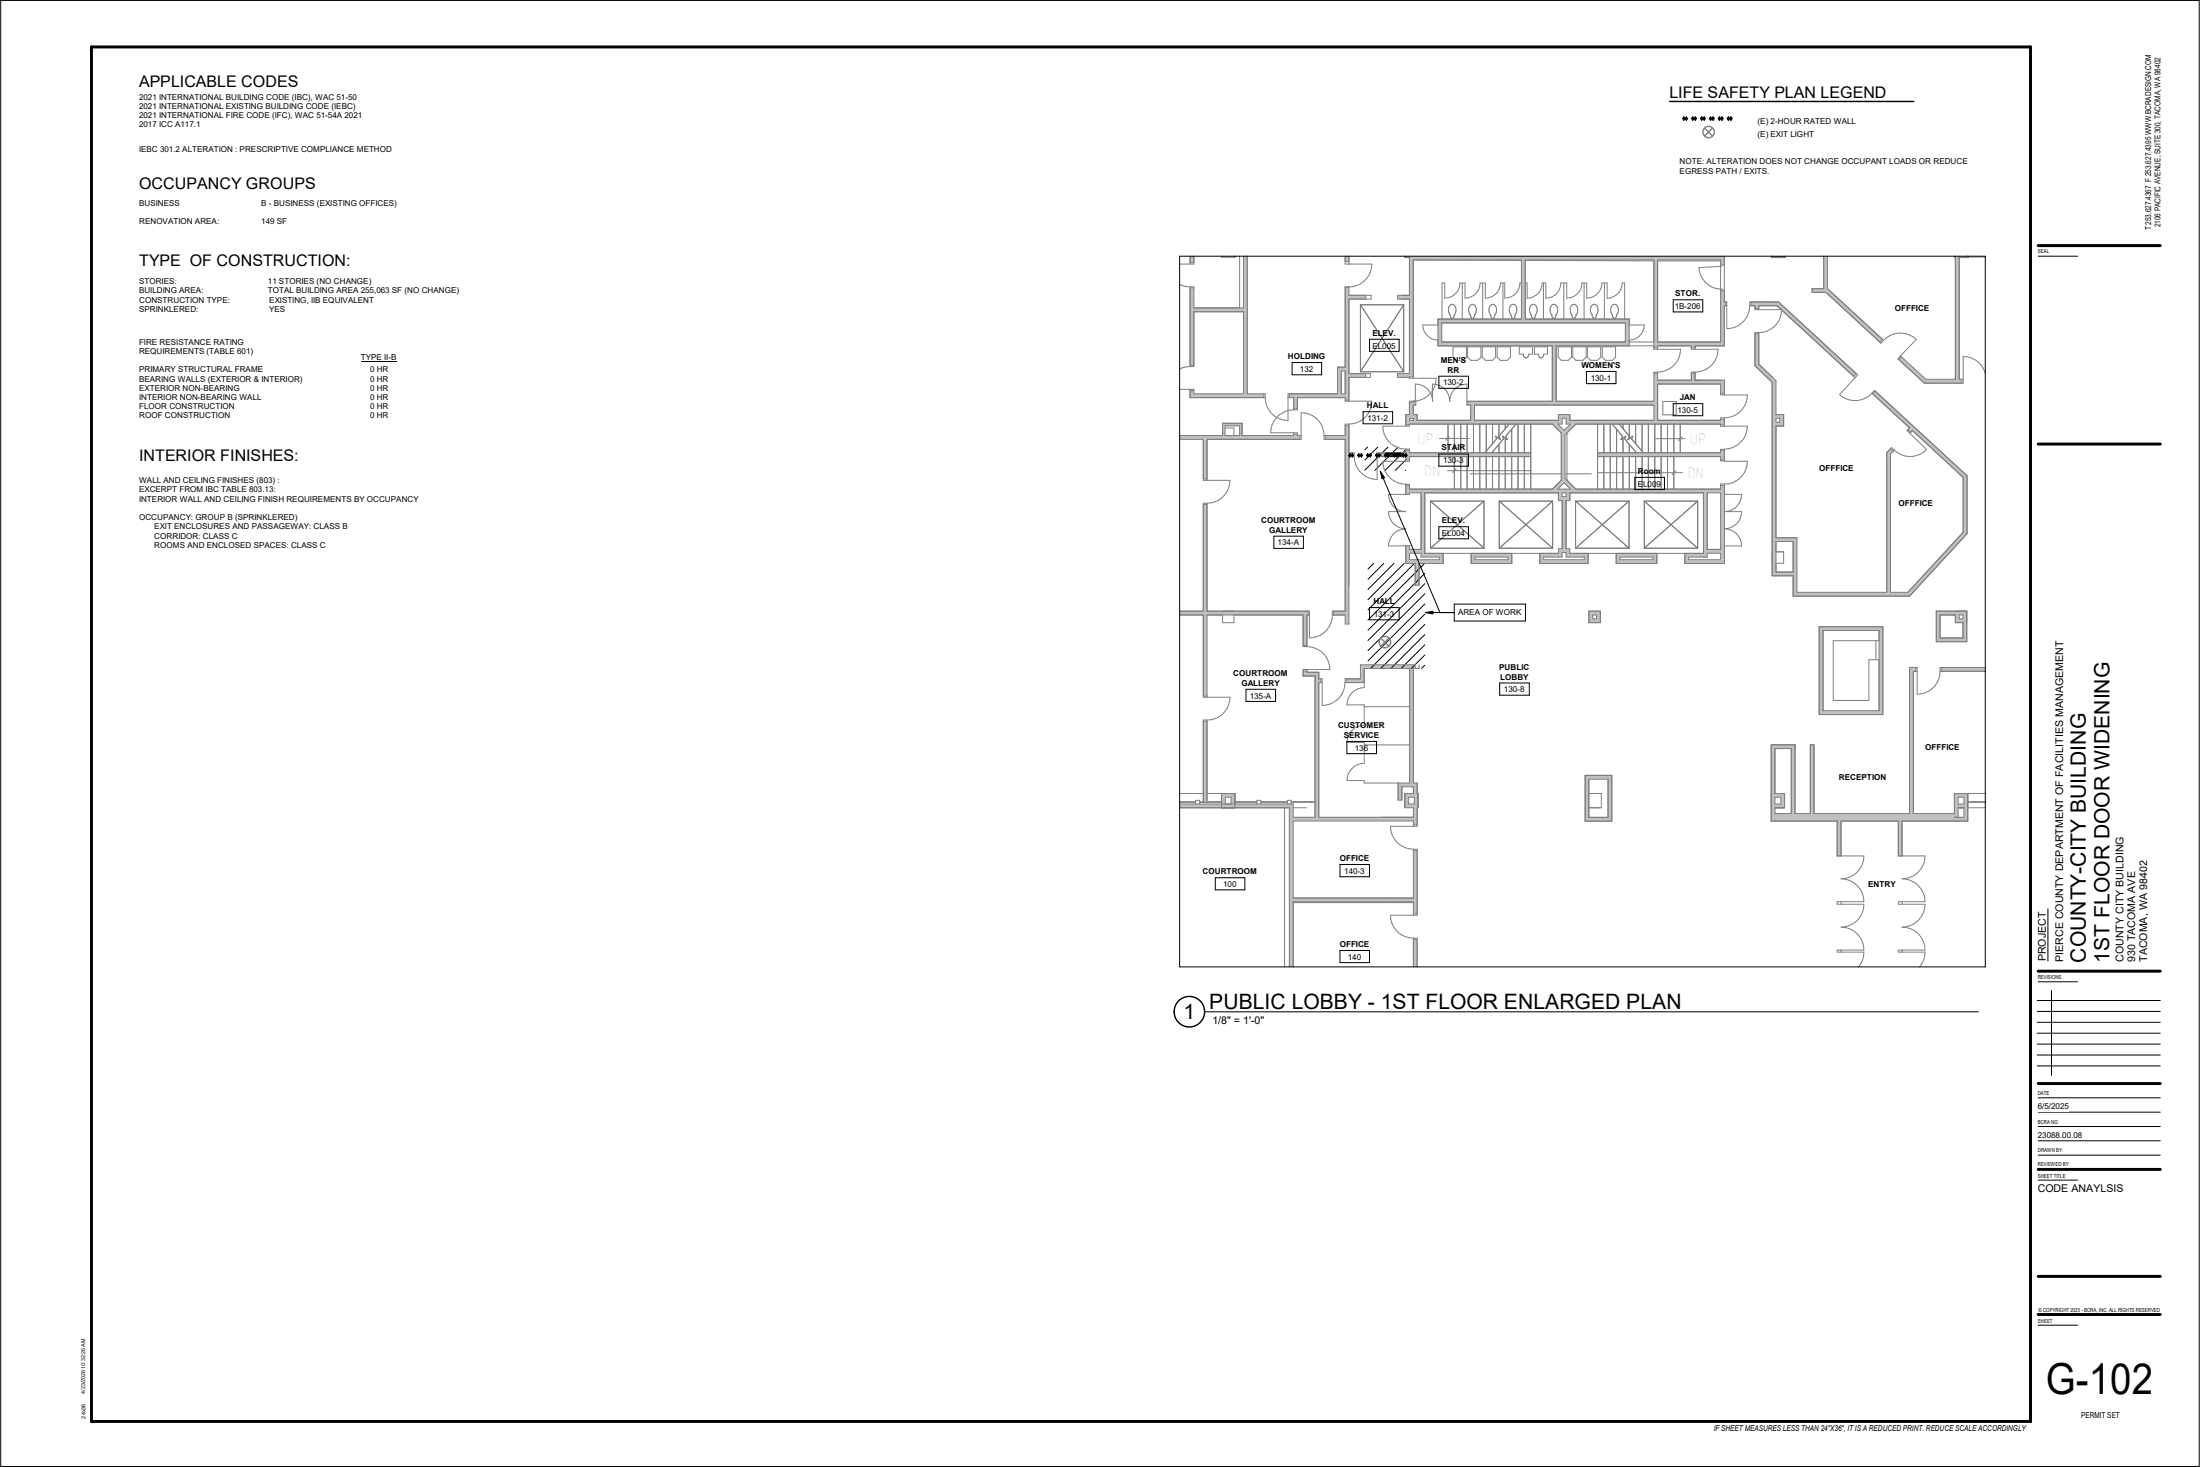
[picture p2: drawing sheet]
<svg xmlns="http://www.w3.org/2000/svg" width="914mm" height="610mm" viewBox="0 0 914 610" stroke-linecap="round" stroke-linejoin="round" font-family="sans-serif">
<g fill="#c0c0c0">
<path d="M588.2 232.6h1.6v10.6h-1.6z"/>
<path d="M585.9 277.8h1.6v47.6h-1.6z"/>
<path d="M565.4 277.8h1.6v5.8h-1.6z"/>
<path d="M548.1 282.1h17.3v1.5h-17.3z"/>
<path d="M546.6 280.9h1.5v58.7h-1.5z"/>
<path d="M541.6 279.4h6.5v1.5h-6.5z"/>
<path d="M541.6 255.6h1.6v23.8h-1.6z"/>
<path d="M501.7 254h57.4v1.6h-57.4z"/>
<path d="M559.1 106.4h1.6v152.9h-1.6z"/>
<path d="M537.7 181h21.4v1.6h-21.4z"/>
<path d="M500.1 181h37.6v1.6h-37.6z"/>
<path d="M598.2 230h1.6v4.1h-1.6z"/>
<path d="M589.8 232.6h8.4v1.5h-8.4z"/>
<path d="M584.3 226.7h1.6v5.9h-1.6z"/>
<path d="M585.9 228.3h4.7v1.6h-4.7z"/>
<path d="M584.3 232.6h3.9v1.5h-3.9z"/>
<path d="M585.9 203.2h64.8v1.6h-64.8z"/>
<path d="M585.9 188.1h50.3v1.6h-50.3z"/>
<path d="M585.9 174.7h61.8v1.5h-61.8z"/>
<path d="M584.3 172.3h4.7v1.6h-4.7z"/>
<path d="M585.8 167.1h1.6v5.2h-1.6z"/>
<path d="M587.4 166.8h100v1.5h-100z"/>
<path d="M611.3 168.3h1.6v6.4h-1.6z"/>
<path d="M648.9 177.7h1.6v24.1h-1.6z"/>
<path d="M649.3 208h1.6v20h-1.6z"/>
<path d="M708 204.8h1.6v26.7h-1.6z"/>
<path d="M590.6 230h7.6v1.5h-7.6z"/>
<path d="M590.6 204.8h1.6v25.2h-1.6z"/>
<path d="M560.7 188.1h23.6v1.6h-23.6z"/>
</g>
<path d="M576.1 188.1h6.3v1.6h-6.3z" fill="#fff"/>
<g fill="#c0c0c0">
<path d="M584.3 173.9h1.6v31.5h-1.6z"/>
<path d="M664 188.1h51.1v1.6h-51.1z"/>
<path d="M687.4 174.7h27.7v1.5h-27.7z"/>
<path d="M650.7 203.2h64.4v1.6h-64.4z"/>
<path d="M647.7 204.8h1.6v3.2h-1.6z"/>
<path d="M649.3 206.4h3.2v1.6h-3.2z"/>
<path d="M650.9 204.8h1.6v1.6h-1.6z"/>
<path d="M645.2 199.6h3.7v3.6h-3.7z"/>
<path d="M650.1 198.8h4.9v4.4h-4.9z"/>
<path d="M611.5 231.5h1.5v2.6h-1.5z"/>
<path d="M613 232.6h15.4v1.5h-15.4z"/>
<path d="M611.5 230h36.2v1.5h-36.2z"/>
<path d="M626.8 231.5h1.6v1.1h-1.6z"/>
<path d="M640 231.5h1.6v2.6h-1.6z"/>
<path d="M641.6 232.6h16.9v1.5h-16.9z"/>
<path d="M658.5 231.5h1.6v2.6h-1.6z"/>
<path d="M652.5 230h55.5v1.5h-55.5z"/>
<path d="M650.9 228h1.6v3.5h-1.6z"/>
<path d="M647.7 228h3.2v1.6h-3.2z"/>
<path d="M647.7 229.6h1.6v1.9h-1.6z"/>
<path d="M671.7 231.5h1.6v2.6h-1.6z"/>
<path d="M673.3 232.6h13.8v1.5h-13.8z"/>
<path d="M687.1 231.5h1.5v2.6h-1.5z"/>
<path d="M700.3 231.5h1.6v2.6h-1.6z"/>
<path d="M701.9 232.6h14.8v1.5h-14.8z"/>
<path d="M715.1 158h1.6v74.6h-1.6z"/>
<path d="M709.6 228.3h5.5v1.6h-5.5z"/>
<path d="M689 158h26.1v1.6h-26.1z"/>
<path d="M687.4 143.7h1.6v31h-1.6z"/>
<path d="M645.3 176.2h3.6v3.7h-3.6z"/>
<path d="M650.1 176.2h4.8v4.5h-4.8z"/>
<path d="M650.9 172.3h1.6v3.9h-1.6z"/>
<path d="M647.7 172.3h3.2v1.6h-3.2z"/>
<path d="M647.7 173.9h1.6v2.3h-1.6z"/>
<path d="M652.5 174.7h34.9v1.5h-34.9z"/>
<path d="M537.5 339.6h50v1.6h-50z"/>
<path d="M537.5 373.2h50v1.5h-50z"/>
<path d="M587.5 353.4h1.5v48.4h-1.5z"/>
<path d="M500.1 182.6h1.6v150.8h-1.6z"/>
<path d="M535.9 334.1h1.6v67.7h-1.6z"/>
<path d="M581.1 325.4h7.9v1.5h-7.9z"/>
<path d="M581.1 326.9h1.6v5.6h-1.6z"/>
<path d="M583.9 334.1h5.5v1.6h-5.5z"/>
<path d="M583.9 329.7h1.6v4.4h-1.6z"/>
<path d="M585.5 329.7h3.9v1.6h-3.9z"/>
<path d="M587.8 331.3h1.6v2.8h-1.6z"/>
<path d="M587.5 335.7h1.5v7.1h-1.5z"/>
<path d="M507.7 329.7h5.6v1.6h-5.6z"/>
<path d="M507.7 331.3h1.6v2.8h-1.6z"/>
<path d="M511.7 331.3h1.6v2.8h-1.6z"/>
<path d="M658.8 322.2h1.6v19h-1.6z"/>
<path d="M660.4 322.2h9.5v1.6h-9.5z"/>
<path d="M668.4 323.8h1.5v17.4h-1.5z"/>
<path d="M660.4 339.6h8v1.6h-8z"/>
<path d="M645.2 143.7h1.6v23.1h-1.6z"/>
<path d="M599.2 142.1h78v1.6h-78z"/>
<path d="M715.1 106.4h1.6v35.7h-1.6z"/>
<path d="M537.7 165.2h1.5v15.8h-1.5z"/>
<path d="M535.9 163.6h23.2v1.6h-23.2z"/>
<path d="M555.9 154.2h1.6v9.4h-1.6z"/>
<path d="M555.9 152.6h3.2v1.6h-3.2z"/>
<path d="M560.7 155.2h7v1.6h-7z"/>
<path d="M560.7 122.7h21.9v1.6h-21.9z"/>
<path d="M582.6 122.7h3.2v1.6h-3.2z"/>
<path d="M580.9 155.2h6.5v1.6h-6.5z"/>
<path d="M585.8 106.4h129.3v1.6h-129.3z"/>
<path d="M585.8 108h1.6v47.2h-1.6z"/>
<path d="M687.4 108h1.6v35.7h-1.6z"/>
<path d="M736.6 156.6h1.6v68.4h-1.6z"/>
<path d="M738.2 237.7h7.1v1.6h-7.1z"/>
<path d="M738.2 223.4h8.7v1.6h-8.7z"/>
<path d="M745.3 225h1.6v22.7h-1.6z"/>
<path d="M746.9 246.1h48.2v1.6h-48.2z"/>
<path d="M793 219.5h24.6v26.6h-24.6z"/>
<path d="M778.3 162.4h39.3v37.4h-39.3z"/>
<path d="M816 198.4h1.6v22.7h-1.6z"/>
<path d="M784.2 188.8h1.5v57.3h-1.5z"/>
<path d="M729.4 149.8h7.2v9h-7.2z"/>
<path d="M729.4 127h1.6v24.3h-1.6z"/>
<path d="M737 125.5h34.5v30.9h-34.5z"/>
<path d="M716.7 125.5h21.9v1.5h-21.9z"/>
<path d="M738.2 172.3h3.1v1.6h-3.1z"/>
<path d="M738.2 175.4h3.1v1.6h-3.1z"/>
<path d="M739.7 173.9h1.6v1.5h-1.6z"/>
<path d="M736.6 225h1.6v14.3h-1.6z"/>
<path d="M756.1 295.3h26.5v1.6h-26.5z"/>
<path d="M756.1 260.4h1.6v34.9h-1.6z"/>
<path d="M757.7 260.4h24.9v1.6h-24.9z"/>
<path d="M781 262h1.6v33.3h-1.6z"/>
<path d="M736.2 309.5h1.5v31.7h-1.5z"/>
<path d="M737.7 309.5h8.4v1.6h-8.4z"/>
<path d="M744.5 311.1h1.6v27h-1.6z"/>
<path d="M737.7 338.1h74.6v1.5h-74.6z"/>
<path d="M793.7 277.4h1.6v60.7h-1.6z"/>
<path d="M795.3 277.4h29.9v1.6h-29.9z"/>
<path d="M804.8 265.1h12.7v1.6h-12.7z"/>
<path d="M804.8 254h1.6v11.1h-1.6z"/>
<path d="M806.4 254h11.1v1.6h-11.1z"/>
<path d="M815.9 255.6h1.6v9.5h-1.6z"/>
<path d="M812.7 257.1h3.2v1.6h-3.2z"/>
<path d="M812.7 255.6h1.6v1.5h-1.6z"/>
<path d="M784.2 177.8h10.7v12.6h-10.7z"/>
<path d="M752.4 309.5h1.6v28.6h-1.6z"/>
<path d="M763.6 341.2h1.6v14.5h-1.6z"/>
<path d="M789 341.2h1.6v14.5h-1.6z"/>
<path d="M587.5 326.9h1.5v2.8h-1.5z"/>
<path d="M597.7 132.6h77.9v1.6h-77.9z"/>
<path d="M597.7 134.2h1.5v9.5h-1.5z"/>
<path d="M675.6 132.6h1.6v9.5h-1.6z"/>
<path d="M632.4 108h1.5v24.6h-1.5z"/>
<path d="M737.7 339.6h80.2v1.6h-80.2z"/>
<path d="M737.7 329.7h4v1.6h-4z"/>
<path d="M740.2 331.3h1.5v4.4h-1.5z"/>
<path d="M737.7 334.1h2.5v1.6h-2.5z"/>
<path d="M816.3 334.1h1.6v5.5h-1.6z"/>
<path d="M812.3 334.9h1.6v4.7h-1.6z"/>
<path d="M812.3 329.7h5.6v1.6h-5.6z"/>
<path d="M812.3 331.3h1.6v3.6h-1.6z"/>
<path d="M813.9 334.1h2.4v1.6h-2.4z"/>
<path d="M816.3 331.3h1.6v2.8h-1.6z"/>
</g>
<path d="M736.4 106.6h5.6M812.3 106.6h5.6" fill="none" stroke="#c0c0c0" stroke-width=".42"/>
<g fill="#c0c0c0">
<path d="M516.8 106.4h1.6v57.2h-1.6z"/>
<path d="M494.6 106.4h1.6v58.8h-1.6z"/>
<path d="M496.2 163.6h29.1v1.6h-29.1z"/>
<path d="M496.2 127.9h20.6v1.6h-20.6z"/>
<path d="M587.5 173.9h1.5v.8h-1.5z"/>
<path d="M490.3 334.1h45.6v1.6h-45.6z"/>
<path d="M508.1 175.9h1.1v5.1h-1.1z"/>
<path d="M509.2 175.9h7.1v1.1h-7.1z"/>
<path d="M515.2 177h1.1v4h-1.1z"/>
<path d="M758 106.4h1.5v15.6h-1.5z"/>
<path d="M759.5 119.9h42.7v39.3h-42.7z"/>
<path d="M753.2 119.9h5.7v1.6h-5.7z"/>
<path d="M800.5 157.6h14.9v1.6h-14.9z"/>
<path d="M812.7 106.8h1.6v50.8h-1.6z"/>
<path d="M663.6 254h1.6v4.7h-1.6z"/>
<path d="M660.4 254h3.2v1.6h-3.2z"/>
<path d="M660.4 255.6h1.6v3.1h-1.6z"/>
<path d="M662 257.1h1.6v1.6h-1.6z"/>
<path d="M703 143.7h1.6v14.3h-1.6z"/>
<path d="M490.3 254h9.8v1.6h-9.8z"/>
<path d="M490.3 181h9.8v1.6h-9.8z"/>
</g>
<g fill="#fff">
<path d="M576.6 188.8h5.3v.3h-5.3z"/>
<path d="M576.6 188.3h5.3v1.2h-5.3z"/>
<path d="M581.9 188.3h.5v1.2h-.5z"/>
<path d="M576.1 188.3h.5v1.2h-.5z"/>
</g>
<path d="M689 142.1h27.7v1.6h-27.7z" fill="#c0c0c0"/>
<path d="M560.7 243.2h37.5v33h-37.5z" fill="#fff"/>
<g fill="#000">
<path d="M560.5 188.5h1.1v1.4h-1.1zM561.6 188.5h1v1.4h-1zM564.2 188.5h1.1v1.4h-1.1zM565.3 188.5h1v1.4h-1zM567.9 188.5h1.1v1.4h-1.1zM569 188.5h1v1.4h-1zM571.6 188.5h1.1v1.4h-1.1zM572.7 188.5h1v1.4h-1zM575.4 188.5h1v1.4h-1zM576.4 188.5h1v1.4h-1zM579 188.5h1.1v1.4h-1.1zM580.1 188.5h1.1v1.4h-1.1z"/>
<path d="M582.8 188.5h1v1.4h-1zM583.8 188.5h1v1.4h-1z"/>
</g>
<path d="M565.4 276.2h22.8v1.6h-22.8z" fill="#c0c0c0"/>
<g fill="none" stroke="#000" stroke-width=".42">
<path d="M.3 .2h913.8v609.2h-913.8zM699.9 48.5l.5 .8-.5 .7-.6-.7zM700.9 48.5l.5 .8-.5 .7-.5-.7zM703.6 48.5l.5 .8-.5 .7-.6-.7zM704.6 48.5l.5 .8-.5 .7-.5-.7zM707.3 48.5l.5 .8-.5 .7-.5-.7zM708.3 48.5l.5 .8-.5 .7-.5-.7zM711 48.5l-.6 .8 .6 .7 1-1.5 .6 .8-.6 .7zM714.7 48.5l.5 .8-.5 .7-.5-.7zM715.7 48.5l.5 .8-.5 .7-.5-.7zM718.4 48.5l-.6 .8 .6 .7 1-1.5 .6 .8-.6 .7zM490.3 106.5h334.9v295.3h-334.9z"/>
<path d="M847.1 106.5h16.4M695.5 124.6h12.2v5h-12.2zM537 150.7h12.3v5h-12.3zM569.2 141h12.3v5h-12.3zM598 156.3h12.4v5.1h-12.4zM659.4 154.3h12.3v5.1h-12.3zM566.5 171.1h12.3v5h-12.3zM695.5 167.7h12.2v5.1h-12.2zM561 188.5l.6 .7-.6 .7-.5-.7zM562.1 188.5l.5 .7-.5 .7-.5-.7zM564.8 188.5l.5 .7-.5 .7-.6-.7zM565.8 188.5l.5 .7-.5 .7-.5-.7z"/>
<path d="M568.5 185.8l-1.2 1.1M568.5 188.5l.5 .7-.5 .7-.6-.7zM569.1 189.4l-1.8 1.8M569.5 188.5l.5 .7-.5 .7-.5-.7zM572.2 188.5l.5 .7-.5 .7-.6-.7zM572.7 185.8l-3 2.9M573 189.7l-5.7 5.7M573.2 188.5l.5 .7-.5 .7-.5-.7zM573.7 195.8l1.8 2.7-1.1 .5zM573.7 195.8l24.8 58.8M575.9 188.5l.5 .7-.5 .7-.5-.7zM576.1 188.7v-.4h6.3v1.2h-1.5"/>
<path d="M576.2 189.5h.4M576.6 188.8h.1M576.6 188.3v.6M576.6 189.5h.1M576.9 185.8l-3.3 3.3M576.9 188.5l.5 .7-.5 .7-.5-.7zM577.2 188.8h2.1M577.2 189.5h2.1M577.3 189.1h1.8M579.6 188.5l.5 .7-.5 .7-.6-.7zM579.8 188.8h.6M579.8 189.5h.5"/>
<path d="M580 189.1h.2M580.6 188.5l.6 .7-.6 .7-.5-.7zM580.9 188.8h1M581.1 189.1h.8M581.2 185.8l-9.7 9.7M581.9 188.3v1.2M583.3 188.5l.5 .7-.5 .7-.5-.7zM584.3 186.9l-8.6 8.6M584.3 191.1l-4.4 4.4M584.3 195.4l-.1 .1M584.3 188.5l.5 .7-.5 .7-.5-.7zM598 188.7h12.4v5h-12.4z"/>
<path d="M679.5 198.4h12.3v5.1h-12.3zM598 218.9h12.4v5h-12.4zM529.5 222.8h12.2v5.1h-12.2zM570.9 234.1l-2.3 2.4M575.1 234.1l-6.5 6.6M579.4 234.1l-10.8 10.8M583.6 234.1l-15 15.1M587.9 234.1l-19.3 19.3M592.1 234.1l-23.5 23.5M592.2 238.3l-23.6 23.6M569.2 252.5h12.3v5.1h-12.3zM592.2 242.5l-23.6 23.6"/>
<path d="M592.2 246.8l-23.6 23.6M592.2 251l-23.6 23.6M592.2 255.2l-22.6 22.6M592.2 259.5l-18.3 18.3M592.4 254.6l3.2-.6v1.1zM592.4 254.6h12M604.4 251h29.6v7.1h-29.6zM592.2 263.7l-14.1 14.1M592.2 268l-9.9 9.8M592.2 272.2l-5.6 5.6M592.2 276.4l-1.4 1.4M517.9 286.4h12.3v5.1h-12.3z"/>
<path d="M623.3 283.8h12.3v5.1h-12.3zM559.8 308.1h12.3v5.1h-12.3zM556.9 359.2h12.3v5.1h-12.3zM505.1 364.7h12.3v5.1h-12.3zM851.2 377.7v21.7M556.9 395h12.3v5h-12.3zM846.8 415.8h51.1M847.1 408h16.4M852.7 411.6v35.3M846.8 420.3h51.1M846.8 424.8h51.1M846.8 429.3h51.1"/>
<path d="M846.8 433.9h51.1M846.8 438.4h51.1M846.8 442.9h51.1M847.1 456.2h50.8M847.1 462.2h50.8M847.1 474h50.8M847.1 468.1h50.8M847.1 480h50.8M847.1 490.4h16.4M847.1 550.7h16.4"/>
</g>
<g fill="none" stroke="#7f7f7f" stroke-width=".42">
<path d="M490.3 118.2l2.7 .9 1.6 .1M494.6 106.4v3.3M494.6 119.2v33.1M494.6 119.6h1.6M494.6 109.1h1.6M496.2 106.4v3.3h-5.9M507.7 106.4v.4h5.6v-.4M515.2 106.4v21.5M516.8 106.4v21.5h-20.6v-8.7h-1.6M518.4 106.4v57.2h7.5v1.6M559.1 106.4v3.3h11.1a9.5 9.5 0 0 1-9.5 9.6M559.1 106.4v2.3h1.6v-2.3v3.3"/>
<path d="M560.7 119.3v3.4h9.2v1.6h-9.2v30.9h8.9v1.6h-8.9v9.9M560.7 119.3h-1.6v33.3h-3.2v11h-20.6v11.2a9.5 9.5 0 0 1-9.4-9.6M583.9 106.4v.4h1.9M584.2 106.4v.7h1.6M585.7 108h.1M585.8 106.4v16.3h-4.9v1.6h4.9v30.9h-4.9v1.6h4.9M587.4 108v49.2M587.4 108h45v24.6h-34.7v11.1h47.5v23.1h-35.5M587.4 108l45 .2M607.8 117.6v15M616.2 117.6v15M624.7 117.6v15"/>
<path d="M632.4 117.6h-.7a6.3 6.3 0 0 1-6.3 6.3v-6.3h-1.7a6.3 6.3 0 0 1-6.4 6.3v-6.3h-2.1a6.3 6.3 0 0 1-6.3 6.3v-6.3h-2.1a6.3 6.3 0 0 1-6.3 6.3v-6.3h-1.1v15M633.9 117.6h.8v6.3a6.3 6.3 0 0 0 6.3-6.3h1.5v6.3a6.3 6.3 0 0 0 6.3-6.3h2.4v6.3a6.3 6.3 0 0 0 6.3-6.3h2v6.3a6.3 6.3 0 0 0 6.3-6.3h2.2v6.3a6.3 6.3 0 0 0 6.2-6.3h1.1v15M633.9 108.2l53.5 .2M641.5 117.6v15M650 117.6v15M658.4 117.6v15M666.8 117.6v15M689 108h26.1v34.1h-26.1zM689 108.4h26.1M715.1 110.2h1.6M715.6 110.7l-9.5 .5a9.5 9.5 0 0 0 10.1 8.9M716.7 106.8h.1"/>
<path d="M716.7 106.4v19.1h1v11.1a9.5 9.5 0 0 0 9.5-9.6M736.2 106.4v.4h5.8M736.4 106.4v.7h5.6v-.7M758 106.4v13.5h-4.8v1.6h5.7l22.9 21.1 1.1-1.2-23.4-21.5v-13.5M812.3 106.4v.4h.4v50.8h-12.3l-10.2-9.4M812.6 106.8l.1 .3M817.9 106.4v.4M818.1 106.4v.7h-3.8M825.2 106.8h-10.9v50.8h1.7M565.4 126.7h18M565.4 126.7v27.8M565.4 126.7l18 27.8"/>
<path d="M567.7 122.7v1.6M583.4 126.7l-18 27.8M583.4 126.7v27.8M597.7 135h-6.3a6.3 6.3 0 0 0 6.3 6.3M599.2 134.2h76.4v7.9h-76.4zM602.7 126.8a1.56 1.56 0 0 1 1.7 0 1.56 1.56 0 0 1 .8 1.6l-.2 1.4-1.1 2.4-.8-.1-.4-1.3a3.1 3.1 0 0 1 0-4zM611.2 126.8l.3-.2a1.7 1.7 0 0 1 1.7 .4 1.7 1.7 0 0 1 .4 1.8l-.1 1-.6 1a.95 .95 0 0 1-.2 1.1 .95 .95 0 0 1-1.2 .2l-.2-.7a4.9 4.9 0 0 1-.6-3.9zM619.6 126.8a1.53 1.53 0 0 1 1.7 0 1.53 1.53 0 0 1 .7 1.6l-.1 1.4-.6 1a.9 .9 0 0 1-.3 1.2 .9 .9 0 0 1-1.2-.1l-.2-1.1a3.1 3.1 0 0 1 0-4zM628 126.8a1.53 1.53 0 0 1 1.7 0 1.53 1.53 0 0 1 .7 1.6l-.1 1.4-.4 .9a1.54 1.54 0 0 1-1.2 1.6 5.6 5.6 0 0 1-.9-5.2zM636.4 126.8a1.56 1.56 0 0 1 1.8 0 1.56 1.56 0 0 1 .7 1.6v.9l-.6 1.4a1.54 1.54 0 0 1-1.1 1.6l-.7-1.2a3.6 3.6 0 0 1-.1-4.3zM645 126.8a1.53 1.53 0 0 1 1.7 0 1.53 1.53 0 0 1 .7 1.6l-.1 1.4-.6 1a.9 .9 0 0 1-.3 1.2 .9 .9 0 0 1-1.2-.1l-.2-1.1a3.1 3.1 0 0 1 0-4zM653.3 126.8a1.53 1.53 0 0 1 1.8 0 1.53 1.53 0 0 1 .6 1.6v1.4l-.7 1a.95 .95 0 0 1-.2 1.1 .95 .95 0 0 1-1.1 .2l-.4-1.3a3.1 3.1 0 0 1 0-4z"/>
<path d="M661.8 126.8a1.53 1.53 0 0 1 1.7 0 1.53 1.53 0 0 1 .7 1.6l-.1 1.4-.5 .9a1.54 1.54 0 0 1-1.1 1.6l-.5-.4-.2-1.1a3.1 3.1 0 0 1 0-4zM670.2 126.8a1.56 1.56 0 0 1 1.7 0 1.56 1.56 0 0 1 .7 1.6v.9l-.6 1.4a1.54 1.54 0 0 1-1.1 1.6l-.7-1.2a3.6 3.6 0 0 1 0-4.3zM677.2 135h6.2a6.3 6.3 0 0 1-6.2 6.3M715.1 120.7h1.6M717.3 125.5v1.5M717.7 127h-1v16.7h-12.1v1.4M727.2 127h2.2v1.7h11M727.2 127v-1.5h12l32.9 30.3-1 1.2M727.8 125.5v1.5M729.4 138.7h1.6M729.4 128.1h1.6M731 138.2h-1.6v13.8l7.2 6.8v80.5h8.7v8.4h48.4l23.9-25.9v-24.1l-38.5-35.4-1.1 1.1"/>
<path d="M731 138.2v13.1l7.2 6.9v14.1h3.1v4.7h-3.1v46.4h8.7v22.7h37.3v-58M731 128.7v-1.7h7.6l32.5 30M740.5 128.8a9.4 9.4 0 0 1-9.5 9.4M494.6 152.3h1.6v-22.8h20.6v34.1h-20.6v-1.8h-5.9M494.6 152.3l-1.6 .1-2.7 1M494.6 151.8h1.6M557.5 154.2h1.6v9.4h-1.6zM565.4 154.5h18M567.7 155.2v1.6M587.4 156.6h-1.6v.6h11.1a9.8 9.8 0 0 1-11.1 9.5v5.6h-1.5v4.8M603.9 144.1h5.6v4.3l-1.4 1.3h-2.9l-1.3-1.3zM610 144.1h5.5v4.3l-1.3 1.3h-2.9l-1.3-1.3z"/>
<path d="M616.1 144.1h5.5v4.3l-1.3 1.3h-2.9l-1.3-1.3zM622.3 144.1h5.5v4.3l-1.4 1.3h-2.8l-1.3-1.3zM631.5 144.1h5.5v3.1h-1.6a1.2 1.2 0 0 1-1.1 1.6 1.2 1.2 0 0 1-1.2-1.6h-1.6zM637.8 144.1h5.4v3.1h-1.6a1.2 1.2 0 0 1-1.1 1.6 1.2 1.2 0 0 1-1.1-1.6h-1.6zM647.6 144.1h5.6v4.3l-1.4 1.3h-2.9l-1.3-1.3zM653.7 144.1h5.6v4.3l-1.4 1.3h-2.9l-1.3-1.3zM659.8 144.1h5.5v4.3l-1.3 1.3h-2.9l-1.3-1.3zM665.9 144.1h5.6v4.3l-1.3 1.3h-2.9l-1.4-1.3zM677.2 143.7v-11.1h-43.3v-24.6h53.5v37.1h11.1a9.6 9.6 0 0 1-9.5 9.5M677.2 142.1h10.2M687.4 143.7h-40.6v23.1h40.6v-12.2h1.6M687.4 155.1h1.6"/>
<path d="M687.4 144.5h1.6M689 159.6h26.1v4.5h11.2a9.8 9.8 0 0 1-11.2 9.6v1h-26.1zM689 145.1v-1.4h14v1.4h11.1a9.5 9.5 0 0 1-9.5 9.5M689 154.6v3.4h14v-3.4h1.6M703 155.1h1.6M703 144.5h1.6M704.6 154.6v3.4h12.1v6.1M771.1 157l-6.5 7a9.6 9.6 0 0 0 13.4-.6M771.5 155.2l-1 1.2M782.4 141l-1 1.2M783 141.3a9.5 9.5 0 0 1 13.5-.2l-6.6 6.8M789.9 147.9l-1.1 1.2 11 10.1h16.2v-11.1a9.4 9.4 0 0 1 9.2 7.3"/>
<path d="M789.9 147.9l.3 .3M790.2 148.2l-1.1 1.2 10.7 9.8M815.4 157.6v1.6M494.6 161.8v3.4h31.3M494.6 162.3h1.6M509.2 177.8h3.7v3.2M509.2 177h6v4h-6zM525.3 163.6v1.6M535.3 165.2h2.4v5.1M535.9 163.6v1.6M537.7 179.8v1.2h-21.4v-5.1h-8.2v5.1h-17.8M537.7 170.3h1.5v-5.1h19.9v1.5h11.1a9.5 9.5 0 0 1-9.5 9.5"/>
<path d="M537.7 170.3a9.5 9.5 0 0 0-9.5 9.5h11v1.2h1.6M537.7 169.9h1.5M559.1 166.3h1.6M559.1 176.9h1.6M560.7 176.2v11.9h2.2v1.6M560.7 176.2h-1.6v4.8h-8.8M584.3 176.5h1.6M585.9 173.9h1.6v.8h-1.6zM588.3 166.8v-7.2a7.1 7.1 0 0 1 7.1 7.2v-7.2a7.2 7.2 0 0 1 7.2 7.2 7.1 7.1 0 0 1 7.1-7.2v8.7h1.6v6.4h-22.3v-2.4h-1.6v-4h1.1v-1.5h-1.1v.3h-1.6M601.9 176.2v11.9M604.5 176.2v11.9M607.1 176.2v11.9"/>
<path d="M609.8 176.2v11.9M610.2 166.8v1.5M612.4 176.2v11.9M612.9 168.3h74.5v6.4h-34.9v-2.4h-4.8v2.4h-34.8zM615.1 176.2v11.9M617.7 176.2v11.3M620.4 176.2v8.2M623 176.2v6M625.6 176.2v1.9M627.3 176.2l-4.3 5.1 .7 1.4-2.1-1.5 .4 1.2-4.8 5.7M628.3 178.4v9.7M630.1 176.2l-4.2 5.1 .6 1.4-2-1.5 .4 1.2-4.8 5.7"/>
<path d="M630.9 176.2v11.9M633.6 176.2v11.9M636.2 176.2v27M649.3 173.9h1.6v2.3h1.8l-2.6 2.7-2.6-2.7h1.8zM651.3 179.9v19.7M664 176.2v27M666.6 176.2v11.9M669.3 176.2v11.9M670.1 176.2l4.3 5.1-.7 1.4 2.1-1.5-.5 1.2 4.9 5.7M671.9 178.4v9.7M673 176.2l4.2 5.1-.6 1.4 2-1.5-.5 1.2 4.9 5.7M674.6 176.2v1.9"/>
<path d="M677.2 176.2v6M679.8 176.2v8.2M682.5 176.2v11.3M685.1 176.2v11.9M687.8 176.2v11.9M690.4 176.2v11.9M691.1 166.8h5.6v5.6h-5.6zM693.1 176.2v11.9M695.7 176.2v11.9M698.4 176.2v11.9M715.1 176.5h1.6M715.1 163.6h1.6"/>
<path d="M715.1 174.2h1.6M716.7 177.1h9.6a9.5 9.5 0 0 1-9.6 9.5M716.7 173.7v3.5h-1.6v-1h-60.1l-4.5 4.5v18.1l4.5 4.4h60.1v-2.1h1.6M738.2 173.9h1.5v1.5h-1.5zM778 163.4l15.7 14.4M779.3 162.4l-1 1.2M793.7 177.8l-1.1 1.1 1.2 1.1 1.1-1.1M793.7 177.8l-.8 .8 1.2 1.1 .8-.8M794.9 178.9l21.1 19.5v22.8l-23 24.9h-7.3v-57.3l1.6-1.8M490.3 182.6h9.8v17h11.1a9.6 9.6 0 0 1-9.5 9.5M500.1 199.1h1.6M537.7 180.5h1.5"/>
<path d="M540.3 181v1.6M550.3 181v1.6h8.8v71.4h-5.3v1.6M550.3 181a9.5 9.5 0 0 0-9.5-9.5v11.1h-39.1v17M550.9 181v1.6M560.9 189.7h-.2v69.6h-1.6v-3.7h-5.3M561.2 189.7h.7M562 188.1v.5M562.3 189.7h.6M572.4 189.7h.7M572.4 189.6v9.7a9.6 9.6 0 0 1-9.5-9.6M573.4 189.7h2.3M574.2 188.1v1.6"/>
<path d="M576.1 189.7h.6M576.1 188.1v.6M577.1 189.7h2.3M579.7 189.7h.8M580.8 189.7h2.3M582.4 188.1v1.6M583.4 189.7h.8M584.3 186.6a9.5 9.5 0 0 1-9.5-9.5h11.1v-.9h59.3l3.7 3.7v19.7l-3.7 3.6h-59.3v-2h-1.6M584.3 186.6h1.6v1.5h50.3M584.3 186.6v1.5h-11.9v.7M584.3 189.9v1.8M584.3 187.1h1.6"/>
<path d="M584.3 191.1h1.6M598.3 182.2h12.4M601.6 195.6h34.9M602.3 181.4l-1.5 1.6M604.5 189.7v13.5M605.2 194.8l-1.5 1.5M607.1 189.7v13.5M609.8 189.7v13.5M611 196.9h37.9M612.4 189.7v13.5M615.1 189.7v13.5M617.7 189.7v13.5"/>
<path d="M620.4 187.7v.4M620.4 189.7v13.5M623 184.7v3.4M623 189.7v13.5M625.6 182.1v6M625.6 189.7v13.5M628.3 189.7v13.5M630.9 189.7v13.5M633.6 189.7v13.5M636.2 189.7h-50.3v2h-11.1a9.5 9.5 0 0 0 9.5 9.5M650.5 196.9h10.9M663.9 196.4h35.4"/>
<path d="M664 188.1h51.1v-1.4h1.6v4.8h-1.6v-1.8h-51.1M666.6 189.7v13.5M669.3 189.7v13.5M671.9 189.7v13.5M674.6 182.1v6M674.6 189.7v13.5M677.2 184.7v3.4M677.2 189.7v13.5M679.8 187.7v.4M679.8 189.7v13.5M682.5 189.7v13.5M685.1 189.7v13.5"/>
<path d="M687.6 182.3h12.7M687.8 189.7v13.5M690.4 189.7v13.5M693.1 189.7v13.5M695.7 189.7v13.5M696.5 195.7l-1.5 1.5M699.1 181.6l-1.5 1.5M715.1 187.1h1.6M715.1 191.2h1.6M716.7 191.7h9.6a9.6 9.6 0 0 1-9.6 9.5M786.9 187.5l-1.1-1.1-1.6 1.7M787.3 187l-1.1-1-2 2.1"/>
<path d="M793.9 180.2l6.9 6.6a9.5 9.5 0 0 1-13.5 .2M500.1 209.6h1.6M501.7 209.1h-1.6v44.9h-9.8M501.7 209.1v44.9h42.5v11.1a9.5 9.5 0 0 0 9.6-9.5M584.3 201.2v4.2M584.3 201.6h1.6M592.2 204.8h55.5v3.2h1.6v20h-1.6v2h-55.5zM594.6 208.2v19.6M594.6 208.2h22.2M594.6 208.2l22.2 19.6M616.8 208.2l-22.2 19.6M616.8 208.2v19.6"/>
<path d="M623.1 208.2h22.2M623.1 208.2l22.2 19.6M623.1 208.2v19.6M645.3 208.2l-22.2 19.6M645.3 208.2v19.6M647.5 203.2l2.6-2.6 2.6 2.6zM649.3 204.8h1.6v1.6h-1.6zM652.5 204.8h55.5v25.2h-55.5v-2h-1.6v-20h1.6zM654.9 208.2h22.2M654.9 208.2l22.2 19.6M654.9 208.2v19.6M677.1 208.2l-22.2 19.6"/>
<path d="M677.1 208.2v19.6M683.4 208.2h22.2M683.4 208.2v19.6M683.4 208.2l22.2 19.6M705.6 208.2l-22.2 19.6M705.6 208.2v19.6M709.6 204.8h5.5v23.5h-5.5zM715.1 201.8h1.6M716.7 201.1v33h-16.4v-4.1M716.7 205.4h7.2a7.1 7.1 0 0 1-7.2 7.2h7.2a7.2 7.2 0 0 1-7.2 7.2 7.1 7.1 0 0 1 7.2 7.1h-7.2M584.3 226.9h-7.2a7.1 7.1 0 0 1 7.2-7.1 7.2 7.2 0 0 1-7.2-7.2h7.2a7.1 7.1 0 0 1-7.2-7.2h8.8v-.6h4.7v23.5h-4.7v-1.6h-1.6v7.4h3.9v9.1h1.6v-9.1h10v-4.1M585.9 229.9h4.7v1.6h7.6v1.1h-12.3z"/>
<path d="M594.6 227.8h22.2M611.5 230v4.1h16.9v-4.1M613 231.5h13.8v1.1h-13.8zM623.1 227.8h22.2M640 230v4.1h20.1v-4.1M641.6 231.5h7.7v-1.9h1.6v1.9h7.6v1.1h-16.9zM654.9 227.8h22.2M671.7 230v4.1h16.9v-4.1M673.3 231.5h13.8v1.1h-13.8zM683.4 227.8h22.2M701.9 231.5h7.7v-1.6h5.5v2.7h-13.2zM738.2 229.3h3.1v4.8h-3.1"/>
<path d="M738.2 225h7.1v12.7h-7.1zM490.3 255.6h9.8v34.1h11.1a9.5 9.5 0 0 1-9.5 9.5M508.1 255.6v3.1h4.8v-3.1M543.7 254v1.6M544.2 255.6h-1v13.1M554.3 254v1.6M660.4 254h4.8v4.7h-4.8zM662 255.6h1.6v1.5h-1.6zM804.8 254h12.7v12.7h-12.7zM806.4 255.6h6.3v3.1h3.2v6.4h-9.5zM814.3 255.6h1.6v1.5h-1.6zM541.6 268.3h1.6"/>
<path d="M541.6 278.8h1.6M543.2 268.7h-1.6v-13.1h-39.9v34.1M543.2 268.7a9.6 9.6 0 0 1 9.5 9.5h-11.1v2.7h5v58.7h-9.1v-5.5h-47.2M543.2 278.2v1.2h4.9v2.7h1.4v11.1a9.6 9.6 0 0 0 9.6-9.6M567 277.8h18.9v47.6h-18.9v-1h-7.1a7.2 7.2 0 0 1 7.1-7.2v-8.7h-7.1a7.2 7.2 0 0 1 7.1-7.1v-8.5h-7.1a7.2 7.2 0 0 1 7.1-7.1zM588.2 277.8v-1.6h-22.8v5.9h-6.3v1.5M589.8 276.2v1.6h-2.3v47.6h1.5v4.3h.4v6h-.4v7.7h-11.1a9.5 9.5 0 0 0 9.6 9.5M756.1 260.4h26.5v36.5h-26.5zM757.7 262h23.3v33.3h-23.3zM779.7 266.2v8M781 266.2h-19v24.9h14.8v-16.9h4.2M796.3 277.4v1.6"/>
<path d="M796.8 279h-1.5v59.1h17v-8.4h12.9M806.4 279a9.4 9.4 0 0 1-9.6 9.5v-11.1h-3.1v60.7h-39.7v-28.6h-1.6v28.6h-6.3v-28.6h-9.9v31.7h27.4v14.5h11.1a9.4 9.4 0 0 1-9.5 9.5 9.5 9.5 0 0 1 9.5 9.5h-11.1v1.1h11.1a9.5 9.5 0 0 1-9.5 9.5 9.4 9.4 0 0 1 9.5 9.5h-11.1v.8h11.1a9.2 9.2 0 0 1-2.2 6.2M806.4 279h18.8M806.9 277.4v1.6M825.2 277.4h-18.8v1.6M500.1 289.3h1.6M500.1 299.8h1.6M501.7 299.2v34.2M501.7 299.2h-1.6v34.2M549 282.1v1.5M549.5 283.6h-1.4v56h39.4v-3.9h-3.6v-6h3.6v-2.8h-4.8v5.6h-1.6v-7.1M559.1 283.6h7.9"/>
<path d="M559.6 282.1v1.5M567 293.7h18.9M567 309.5h18.9M737.7 311.1h6.8v27h-6.8v-2.4h4v-6h-4zM490.3 329.7h9.8M490.3 333.1h6.7M490.3 333.4h6.7M490.3 335.7h45.6v66.1M497 334.1v-1.5h1.6v1.5M498.6 333.1h1.5M498.6 333.4h9.1M501.7 329.7h11.6v6"/>
<path d="M501.7 333.1h6M507.7 329.7v6M509.3 334.1v-2.8h2.4v2.8M513.3 333.1h9.1M513.3 333.4h9.1M522.4 334.1v-1.5h1.6v1.5M524 333.1h11.1M524 333.4h11.1M533.9 335.7v66.1M535.1 334.1v-1.5h1.6v1.5M536.7 333.1h9.9M536.7 333.4h9.9"/>
<path d="M537.5 335.7h5.5M585.5 331.3h2.3v2.8h-2.3zM658.8 322.2h11.1v19h-11.1zM660.4 329.7h5.2v6h-5.2M660.4 323.8h8v15.8h-8zM737.7 331.3h2.5v2.8h-2.5zM812.3 339.6h4v-3.9h-2.4v3.9M813.9 331.3h2.4v2.8h-2.4zM817.9 333.1h7.3M817.9 333.4h7.3M817.9 335.7h7.3M817.9 329.7v11.5h-27.3v14.5"/>
<path d="M587.5 352.9h1.5v27.4h-11.1a9.5 9.5 0 0 0 9.6 9.5M587.5 343.4v-2.2h-50v32h50v-20.3M587.5 353.4h1.5M587.5 342.8h1.5M765.2 355.7v-14.5h23.8v14.5h11.1a9.5 9.5 0 0 1-9.5 9.5 9.5 9.5 0 0 1 9.5 9.5h-11.1v1.1h11.1a9.5 9.5 0 0 1-9.5 9.5 9.5 9.5 0 0 1 9.5 9.5h-11.1v.8h11.1a8.9 8.9 0 0 1-2.3 6.2M537.5 375.1h50M587.5 379.8h1.5M765.2 374.7v1.1M790.6 374.7v1.1M587.5 389.8h1.5v12M587.5 380.3v-5.6h-50v27.1M587.5 389.8v12"/>
<path d="M587.5 390.4h1.5M765.2 394.8v.8M790.6 394.8v.8"/>
</g>
<g fill="none" stroke="#7e7e7e" stroke-width=".42">
<path d="M565.4 126.7v27.8M565.4 126.7l18 27.8M565.4 126.7h18M583.4 126.7l-18 27.8M583.4 126.7v27.8M565.4 154.5h18M601.9 176.2v11.9M604.5 176.2v11.9M607.1 176.2v11.9M609.8 176.2v11.9M612.4 176.2v11.9M615.1 176.2v11.9"/>
<path d="M617.7 176.2v11.3M620.4 176.2v8.2M623 176.2v6M627.3 176.2l-4.3 5.1 .7 1.4-2.1-1.5 .4 1.2-4.8 5.7M628.3 178.4v9.7M630.1 176.2l-4.2 5.1 .6 1.4-2-1.5 .4 1.2-4.8 5.7M630.9 176.2v11.9M633.6 176.2v11.9M636.2 176.2v11.9M664 176.2v11.9M666.6 176.2v11.9M669.3 176.2v11.9"/>
<path d="M670.1 176.2l4.3 5.1-.7 1.4 2.1-1.5M671.9 178.4v9.7M673 176.2l4.2 5.1-.6 1.4 2-1.5-.5 1.2 4.9 5.7M674.6 176.2v1.9M677.2 176.2v6M679.8 176.2v8.2M682.5 176.2v11.3M685.1 176.2v11.9M687.8 176.2v11.9M690.4 176.2v11.9M693.1 176.2v11.9M695.7 176.2v11.9"/>
<path d="M698.4 176.2v11.9M576.1 189.7h.6M576.1 188.3v-.2h6.3v.2M577.1 189.7h2.3M579.7 189.7h.8M582.4 189.5v.2h-1.6M604.5 189.7v13.5M607.1 189.7v13.5M609.8 189.7v13.5M612.4 189.7v13.5M615.1 189.7v13.5M617.7 189.7v13.5"/>
<path d="M620.4 189.7v13.5M623 184.7v3.4M623 189.7v13.5M625.6 182.1v6M625.6 189.7v13.5M628.3 189.7v13.5M630.9 189.7v13.5M633.6 189.7v13.5M636.2 189.7v13.5M664 189.7v13.5M666.6 189.7v13.5M669.3 189.7v13.5"/>
<path d="M671.9 189.7v13.5M674.6 182.1v6M674.6 189.7v13.5M675.3 182.4l4.9 5.7M677.2 184.7v3.4M677.2 189.7v13.5M679.8 189.7v13.5M682.5 189.7v13.5M685.1 189.7v13.5M687.8 189.7v13.5M690.4 189.7v13.5M693.1 189.7v13.5"/>
<path d="M695.7 189.7v13.5M594.6 208.2v19.6M594.6 208.2l22.2 19.6M594.6 208.2h22.2M616.8 208.2v19.6M616.8 208.2l-22.2 19.6M623.1 208.2h22.2M623.1 208.2v19.6M623.1 208.2l22.2 19.6M645.3 208.2v19.6M645.3 208.2l-22.2 19.6M654.9 208.2h22.2"/>
<path d="M654.9 208.2v19.6M654.9 208.2l22.2 19.6M677.1 208.2v19.6M677.1 208.2l-22.2 19.6M683.4 208.2h22.2M683.4 208.2v19.6M683.4 208.2l22.2 19.6M705.6 208.2v19.6M705.6 208.2l-22.2 19.6M594.6 227.8h22.2M623.1 227.8h22.2M654.9 227.8h22.2"/>
<path d="M683.4 227.8h22.2"/>
</g>
<path d="M699.3 48.5h1.1v1.5h-1.1zM700.4 48.5h1v1.5h-1zM703 48.5h1.1v1.5h-1.1zM704.1 48.5h1v1.5h-1zM706.8 48.5h1v1.5h-1zM707.8 48.5h1v1.5h-1zM710.4 48.5h1.1v1.5h-1.1zM711.5 48.5h1.1v1.5h-1.1zM714.2 48.5h1v1.5h-1zM715.2 48.5h1v1.5h-1zM717.8 48.5h1.1v1.5h-1.1zM718.9 48.5h1.1v1.5h-1.1z" fill="#000"/>
<path d="M573.7 195.8l1.8 2.7-1.1 .5zM592.4 254.6l3.2-.6v1.1z" fill="#000"/>
<g fill="none" stroke="#7f7f7f" stroke-width=".59">
<path d="M708.5 53.2l3.3 3.4M711.8 53.2l-3.3 3.4M573.9 265.2l3.4 3.3M577.3 265.2l-3.4 3.3"/>
<circle cx="710.2" cy="54.9" r="2.37"/>
<circle cx="575.6" cy="266.8" r="2.38"/>
</g>
<path d="M38 19.5h806v571.2h-806zM847.1 102.1h50.8M847.1 184.5h50.8M847.1 403.6h50.8M847.1 450.3h50.8M847.1 485.9h50.8M847.1 530.4h50.8M847.1 546.2h50.8" fill="none" stroke="#000" stroke-width="1.2"/>
<g fill="#fff">
<path d="M33.4 556.2h2.5v23h-2.5z"/>
<path d="M850.4 563.4h12.4v19.9h-12.4z"/>
<path d="M862.8 563.4h5.4v19.9h-5.4z"/>
<path d="M868.2 563.4h26.8v19.9h-26.8z"/>
<path d="M847 457.9h12.9v3.8h-12.9z"/>
<path d="M847 469.7h18.5v3.8h-18.5z"/>
<path d="M865 586.1h16.1v3.9h-16.1z"/>
</g>
<g fill="none" stroke="#000" stroke-width=".59">
<path d="M693.9 42.2h101.5"/>
<circle cx="494.4" cy="420.4" r="6.3"/>
</g>
<path d="M150 150.3h14.8M500.7 420.5h321.5" fill="none" stroke="#000" stroke-width=".42"/>
<g font-size="17.8">
<text x="850.4" y="579.5">G-</text>
<text x="868.2" y="579.5">102</text>
</g>
<g font-size="8.8">
<text x="866.9" y="400" transform="rotate(-90 866.9 400)">COUNTY-CITY BUILDING</text>
<text x="876.7" y="400" transform="rotate(-90 876.7 400)">1ST FLOOR DOOR WIDENING</text>
<text x="502.6" y="419.1">PUBLIC LOBBY - 1ST FLOOR ENLARGED PLAN</text>
<text x="491.9" y="423.3">1</text>
</g>
<g font-size="6.7">
<text x="57.8" y="36.1">APPLICABLE CODES</text>
<text x="693.8" y="40.9">LIFE SAFETY PLAN LEGEND</text>
<text x="57.8" y="78.7">OCCUPANCY GROUPS</text>
<text x="57.8" y="110.5">TYPE OF CONSTRUCTION:</text>
<text x="57.8" y="191.5">INTERIOR FINISHES:</text>
</g>
<g font-size="5.7" fill="#7f7f7f">
<text x="589.1" y="184.4">UP</text>
<text x="702.4" y="184.4">UP</text>
<text x="592" y="197.8">DN</text>
<text x="701.5" y="198.5">DN</text>
</g>
<g font-size="4.4">
<text x="850.3" y="399.5" transform="rotate(-90 850.3 399.5)">PROJECT</text>
<text x="857.5" y="399.8" transform="rotate(-90 857.5 399.8)">PIERCE COUNTY DEPARTMENT OF FACILITIES MANAGEMENT</text>
<text x="882.6" y="399.8" transform="rotate(-90 882.6 399.8)">COUNTY CITY BUILDING</text>
<text x="887.5" y="399.8" transform="rotate(-90 887.5 399.8)">930 TACOMA AVE</text>
<text x="892.5" y="399.8" transform="rotate(-90 892.5 399.8)">TACOMA, WA 98402</text>
<text x="503.9" y="425.3">1/8&quot; = 1'-0&quot;</text>
<text x="847" y="495.1">CODE ANAYLSIS</text>
</g>
<g font-size="3.4">
<text x="57.8" y="41.4">2021 INTERNATIONAL BUILDING CODE (IBC), WAC 51-50</text>
<text x="57.8" y="45.2">2021 INTERNATIONAL EXISTING BUILDING CODE (IEBC)</text>
<text x="57.8" y="49">2021 INTERNATIONAL FIRE CODE (IFC), WAC 51-54A 2021</text>
<text x="57.8" y="52.9">2017 ICC A117.1</text>
<text x="730.5" y="51.4">(E) 2-HOUR RATED WALL</text>
<text x="730.5" y="56.7">(E) EXIT LIGHT</text>
<text x="57.8" y="63.1">IEBC 301.2 ALTERATION : PRESCRIPTIVE COMPLIANCE METHOD</text>
<text x="698.1" y="68.3">NOTE: ALTERATION DOES NOT CHANGE OCCUPANT LOADS OR REDUCE</text>
<text x="698.1" y="72.1">EGRESS PATH / EXITS.</text>
<text x="57.8" y="85.5">BUSINESS</text>
<text x="108.6" y="85.5">B - BUSINESS (EXISTING OFFICES)</text>
<text x="57.8" y="93.2">RENOVATION AREA:</text>
<text x="108.6" y="93.2">149 SF</text>
<text x="894.1" y="95.7" transform="rotate(-90 894.1 95.7)">T 253.627.4367 F 253.627.4395 WWW.BCRADESIGN.COM</text>
<text x="897.9" y="94.5" transform="rotate(-90 897.9 94.5)">2106 PACIFIC AVENUE, SUITE 300, TACOMA, WA 98402</text>
<text x="57.8" y="117.8">STORIES:</text>
<text x="111.3" y="117.8">11 STORIES (NO CHANGE)</text>
<text x="57.8" y="121.7">BUILDING AREA:</text>
<text x="57.8" y="126">CONSTRUCTION TYPE:</text>
<text x="111.3" y="121.7">TOTAL BUILDING AREA 255,063 SF (NO CHANGE)</text>
<text x="111.9" y="126">EXISTING, IIB EQUIVALENT</text>
<text x="696.3" y="123.1">STOR.</text>
<text x="57.8" y="129.8">SPRINKLERED:</text>
<text x="111.9" y="129.8">YES</text>
<text x="696.1" y="128.4">1B-206</text>
<text x="787.6" y="129.3">OFFFICE</text>
<text x="57.8" y="143.3">FIRE RESISTANCE RATING</text>
<text x="570.4" y="139.5">ELEV.</text>
<text x="57.8" y="147.1">REQUIREMENTS (TABLE 601)</text>
<text x="150" y="149.7">TYPE II-B</text>
<text x="535.3" y="149.2">HOLDING</text>
<text x="570.4" y="144.8">EL005</text>
<text x="57.8" y="154.7">PRIMARY STRUCTURAL FRAME</text>
<text x="153.8" y="154.7">0 HR</text>
<text x="540.3" y="154.5">132</text>
<text x="598.8" y="150.9">MEN'S</text>
<text x="601.6" y="154.9">RR</text>
<text x="657.3" y="152.9">WOMEN'S</text>
<text x="57.8" y="158.5">BEARING WALLS (EXTERIOR &amp; INTERIOR)</text>
<text x="153.8" y="158.5">0 HR</text>
<text x="599.8" y="160.2">130-2</text>
<text x="661.2" y="158.2">130-1</text>
<text x="57.8" y="162.3">EXTERIOR NON-BEARING</text>
<text x="57.8" y="166.2">INTERIOR NON-BEARING WALL</text>
<text x="153.8" y="162.3">0 HR</text>
<text x="153.8" y="166.2">0 HR</text>
<text x="698.2" y="166.2">JAN</text>
<text x="57.8" y="170">FLOOR CONSTRUCTION</text>
<text x="57.8" y="173.9">ROOF CONSTRUCTION</text>
<text x="153.8" y="170">0 HR</text>
<text x="153.8" y="173.9">0 HR</text>
<text x="568.2" y="169.6">HALL</text>
<text x="697.2" y="171.6">130-5</text>
<text x="568.3" y="174.9">131-2</text>
<text x="599.1" y="187.2">STAIR</text>
<text x="599.8" y="192.5">130-3</text>
<text x="680.8" y="196.9">Room</text>
<text x="756.2" y="195.9">OFFFICE</text>
<text x="57.8" y="200.8">WALL AND CEILING FINISHES (803) :</text>
<text x="680.7" y="202.2">EL009</text>
<text x="57.8" y="204.6">EXCERPT FROM IBC TABLE 803.13:</text>
<text x="57.8" y="208.4">INTERIOR WALL AND CEILING FINISH REQUIREMENTS BY OCCUPANCY</text>
<text x="789.1" y="210.4">OFFFICE</text>
<text x="57.8" y="216.1">OCCUPANCY: GROUP B (SPRINKLERED)</text>
<text x="64.1" y="220">EXIT ENCLOSURES AND PASSAGEWAY: CLASS B</text>
<text x="524.2" y="217.4">COURTROOM</text>
<text x="527.6" y="221.4">GALLERY</text>
<text x="599.2" y="217.4">ELEV.</text>
<text x="64.1" y="223.8">CORRIDOR: CLASS C</text>
<text x="64.1" y="227.6">ROOMS AND ENCLOSED SPACES: CLASS C</text>
<text x="531" y="226.7">134-A</text>
<text x="599.3" y="222.7">EL004</text>
<text x="570.9" y="251">HALL</text>
<text x="571" y="256.3">131-3</text>
<text x="606" y="255.7">AREA OF WORK</text>
<text x="512.6" y="281">COURTROOM</text>
<text x="623.1" y="278.4">PUBLIC</text>
<text x="516" y="284.9">GALLERY</text>
<text x="623.5" y="282.4">LOBBY</text>
<text x="625.1" y="287.7">130-8</text>
<text x="519.4" y="290.3">135-A</text>
<text x="556.1" y="302.6">CUSTOMER</text>
<text x="558.5" y="306.6">SERVICE</text>
<text x="563.1" y="312">136</text>
<text x="800.2" y="311.7">OFFFICE</text>
<text x="764.3" y="324.1">RECEPTION</text>
<text x="556.9" y="357.8">OFFICE</text>
<text x="499.8" y="363.3">COURTROOM</text>
<text x="558.7" y="363.1">140-3</text>
<text x="508.4" y="368.6">100</text>
<text x="776.5" y="368.7">ENTRY</text>
<text x="556.9" y="393.5">OFFICE</text>
<text x="560.2" y="398.8">140</text>
<text x="847" y="460.9">6/5/2025</text>
<text x="847" y="472.7">23088.00.08</text>
<text x="865" y="589.2">PERMIT SET</text>
<text x="712.3" y="594.7">IF SHEET MEASURES LESS THAN 24&quot;X36&quot;, IT IS A REDUCED PRINT. REDUCE SCALE ACCORDINGLY</text>
</g>
<g font-size="2.3">
<text x="847" y="105.3">SEAL</text>
<text x="847" y="406.8">REVISIONS</text>
<text x="847" y="455.2">DATE</text>
<text x="847" y="467">BCRA NO.</text>
<text x="847" y="478.5">DRAWN BY:</text>
<text x="847" y="484.5">REVIEWED BY:</text>
<text x="847" y="489.4">SHEET TITLE</text>
<text x="847.3" y="545.2">© COPYRIGHT 2025 - BCRA, INC. ALL RIGHTS RESERVED</text>
<text x="847" y="549.7">SHEET</text>
<text x="35.5" y="589.4" transform="rotate(-90 35.5 589.4)">24x36</text>
</g>
<text font-size="2.2" x="35.4" y="579.2" transform="rotate(-90 35.4 579.2)">4/23/2026 10:32:26 AM</text>
</svg>
